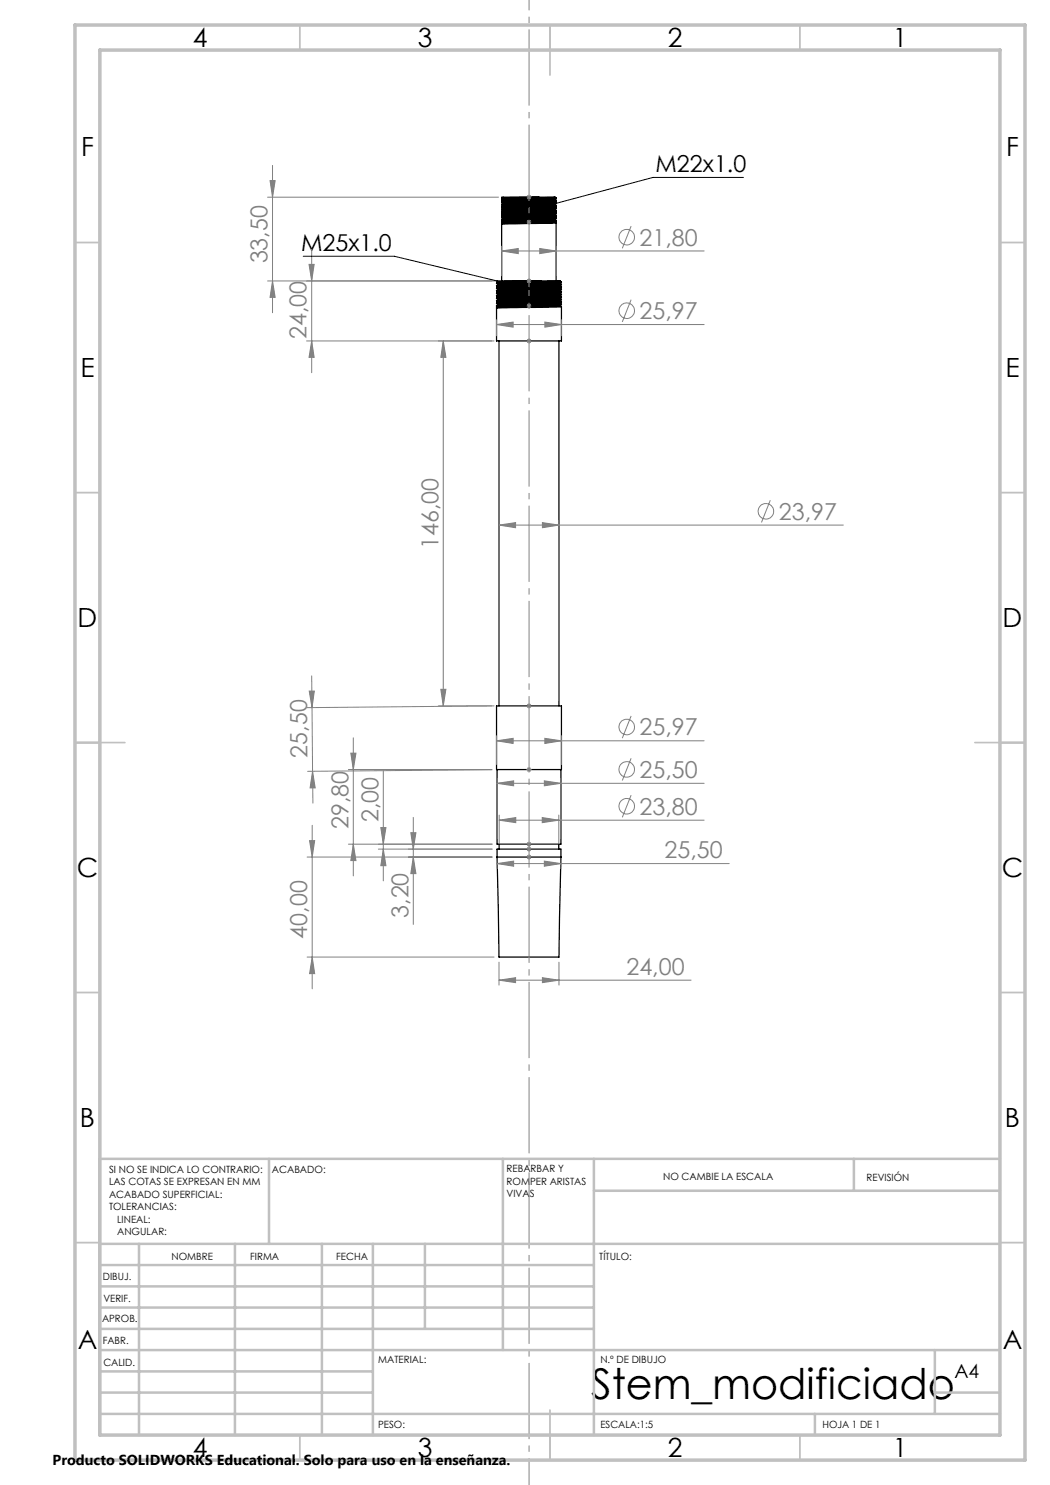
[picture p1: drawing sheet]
<svg xmlns="http://www.w3.org/2000/svg" width="210mm" height="297mm" viewBox="0 0 210 297" stroke-linecap="round" stroke-linejoin="round" font-family="sans-serif">
<g fill="none" stroke="#000" stroke-width=".25">
<path d="M100.3 39.8v.2M100.4 40l.2 .1M100.6 39.7l-.2 .1M100.6 39.6v.1M107.8 39.4l-7.5 .1 .3 .1M107.8 39.4l-7.2 .2M107.8 39.4h3.2M111 40l.2 .1M111 39.5l.2 .1M111 39.8v.2M111 39.8l-10.4 .3M111 39.5l-10.4 .2"/>
<path d="M111 40l-10.4 .2M111 39.4v.1M111.2 39.7l-.2 .1M111.2 39.7l-10.8 .3M111.2 39.6l-10.9 .2M111.2 39.6v.1M99.3 56.7l.3 .1M99.3 57.2l.3 .1M99.3 57.7l.3 .2M99.3 58.2l.3 .1M99.3 58.7l.3 .1M99.3 59.2l.3 .1"/>
<path d="M99.3 59.7l.3 .1M99.3 56.2l.3 .1M99.3 56.2h8.9M99.3 56.2h.1M99.3 56.6v.1M99.3 57.1v.1M99.3 57.6v.1M99.3 58.1v.1M99.3 58.6v.1M99.3 59.1v.1M99.3 59.6v.1M99.6 56.8l-.3 .3"/>
<path d="M99.6 57.3l-.3 .3M99.6 58.3l-.3 .3 13-.3M99.6 58.8l-.3 .3M99.6 59.3l-.3 .3M99.6 59.8l-.3 .3M99.6 56.3l-.3 .3M100.3 40.3v.2M100.3 40.8v.2M100.3 41.3v.1M100.3 41.8v.1M100.3 42.3v.2M100.3 42.8v.2"/>
<path d="M100.3 43.8v.2M100.3 44.3v11.9M100.4 40.5l.2 .1M100.4 41l.2 .1M100.4 41.4l.2 .2M100.4 41.9l.2 .2M100.4 42.5l.2 .1M100.4 43l.2 .1M100.4 43.5l.2 .1M100.4 44l.2 .1M100.6 40.2l-.2 .1M100.6 40.7l-.2 .1"/>
<path d="M100.6 41.2l-.2 .1M100.6 41.7l-.2 .1M100.6 42.2l-.2 .1M100.6 42.7l-.2 .1M100.6 43.2l-.2 .1M100.6 43.7l-.2 .1M100.6 44.2l-.2 .1M100.6 40.1v.1M100.6 40.6v.1M100.6 41.1v.1M100.6 41.6v.1M100.6 42.1v.1"/>
<path d="M100.6 42.6v.1M100.6 43.1v.1M100.6 43.6v.1M100.6 44.1v.1M100.6 44.6v.1M108.2 56.2l-8.6 .1M108.2 56.2h3.8h-.5M111 40.5l.2 .1M111 41l.2 .1M111 41.4l.2 .2M111 41.9l.2 .2M111 42.5l.2 .1"/>
<path d="M111 43l.2 .1M111 43.5l.2 .1M111 44l.2 .1M111 44.4l.2 .2M111 40.3v.2M111 40.8v.2M111 41.3v.1M111 41.8v.1M111 42.3v.2M111 42.8v.2M111 43.3v.2M111 43.8v.2"/>
<path d="M111 44.3v.1M111 40.3l-10.4 .3M111 40.8l-10.4 .3M111 41.3l-10.4 .3M111 41.8l-10.4 .3M111 42.3l-10.4 .3M111 42.8l-10.4 .3M111 43.8l-10.4 .3M111 44.3l-10.4 .3M111 40.5l-10.4 .2M111 41l-10.4 .2M111 41.4l-10.4 .3"/>
<path d="M111 41.9l-10.4 .3M111 42.5l-10.4 .2M111 43l-10.4 .2M111 43.5l-10.4 .2M111 44l-10.4 .2M111 44.4l-10.4 .3M111.2 40.2l-.2 .1M111.2 40.7l-.2 .1M111.2 41.2l-.2 .1M111.2 41.7l-.2 .1M111.2 42.2l-.2 .1M111.2 42.7l-.2 .1"/>
<path d="M111.2 43.2l-.9 .2-9.7 .2M111.2 43.7l-.2 .1M111.2 44.2l-.2 .1M111.2 44.6l-10.8 .2 .2-.1M111.2 44.2l-10.9 .2 .3 .2M111.2 43.7l-10.8 .3M111.2 43.2l-10.8 .3M111.2 42.7l-10.8 .3M111.2 42.2l-10.8 .3M111.2 41.7l-10.8 .2M111.2 41.2l-10.8 .2M111.2 40.7l-10.8 .3"/>
<path d="M111.2 40.2l-10.8 .3M111.2 40.1l-10.9 .2M111.2 40.6l-10.9 .2M111.2 41.1l-10.9 .2M111.2 41.6l-10.9 .2M111.2 42.1l-10.9 .2M111.2 42.6l-10.9 .2M111.2 43.1l-10.1 .2-.8 .1v.1M111.2 43.6l-10.9 .2M111.2 44.1l-10.9 .2M111.2 40.1v.1M111.2 40.6v.1"/>
<path d="M111.2 41.1v.1M111.2 41.6v.1M111.2 42.1v.1M111.2 42.6v.1M111.2 43.1v.1M111.2 43.6v.1M111.2 44.1v.1M111.2 44.6v11.6M112 57.6l-12.4 .2-.3 .3M112 56.6l-12.4 .2M112 57.1l-12.4 .2M112 58.1l-12.4 .2"/>
<path d="M112 58.6l-12.4 .2M112 59.1l-12.4 .2M112 59.6l-12.4 .2M112 56.2l-12.4 .2M112 56.7l.3 .2M112 57.2l.3 .2M112 57.7l.3 .2M112 58.2l.3 .1M112 58.7l.3 .2M112 59.2l.3 .2M112 59.7l.3 .2M112 56.2l.3 .2"/>
<path d="M112 56.7l-12.4 .3M112 57.2l-12.4 .3M112 57.7l-12.4 .3M112 58.2l-12.4 .3M112 58.7l-12.4 .2M112 59.2l-12.4 .2M112 59.7l-12.4 .3M112.3 56.9l-.3 .3M112.3 57.4l-.3 .3M112.3 57.9l-.3 .3M112.3 58.4l-.3 .3M112.3 58.9l-.3 .3"/>
<path d="M112.3 59.4l-.3 .3M112.3 59.9l-.3 .3M112.3 56.4l-.3 .3M112.3 56.4l-13 .3M112.3 56.9l-13 .3M112.3 57.4l-13 .3M112.3 57.9l-13 .3M112.3 58.4l-13 .3M112.3 58.9l-13 .3M112.3 59.4l-13 .3M112.3 59.9l-13 .3M112.3 59.9l-13 .2"/>
<path d="M112.3 59.4l-13 .2M112.3 58.9l-13 .2M112.3 57.9l-13 .2M112.3 57.4l-13 .2M112.3 56.9l-13 .2M112.3 56.4l-13 .2M112.3 56.4h.1M112.3 56.9h.1M112.3 57.4h.1M112.3 57.9h.1M112.3 58.3v.1M112.3 58.9h.1"/>
<path d="M112.3 59.4h.1M112.3 59.9h.1M99.3 60.2l.3 .1M99.3 60.7l.3 .2M99.3 61.1v7.1h13v-6.9M99.3 60.1v.1M99.3 60.6v.1M99.6 60.3l-.3 .3M99.6 60.9l-.3 .2M99.6 61.3l-.3 .3 13-.3M99.8 68.2v73M111.8 68.2v73"/>
<path d="M112 60.1l-12.4 .2M112 60.6l-12.4 .3M112 61.1l-12.4 .2M112 60.2l.3 .2M112 60.7l.3 .2M112 61.2l.3 .1M112 60.2l-12.4 .3M112 60.7l-12.4 .3M112 61.2l-12.4 .3M112.3 60.4l-.3 .3M112.3 60.9l-.3 .3M112.3 60.4l-13 .3"/>
<path d="M112.3 60.9l-13 .3 .3 .1M112.3 60.9l-13 .2M112.3 60.4l-13 .2M112.3 60.4h.1M112.3 60.9h.1M99.3 141.2h13v12.7h-13zM99.4 153.9v14.9h12.8v-14.9M99.4 171.4l.4 20h12l.4-20M99.4 171.4h12.8M99.4 171.4v-1.6h12.8v1.6M99.8 168.8v1M111.8 168.8v1"/>
</g>
<g fill="none" stroke="#808080" stroke-width=".2">
<path d="M53.5 39.4h46.2M54 36.1h1l-.5 3.3zM54.5 33.1v29.4M105.3 39.4h1M105.4 39.1l.8 .7M105.8 38.9v1M106.2 39.1l-.8 .7M53.5 56.2h45.8M54.5 56.2l.5 3.3h-1zM61.8 52.9h1l-.5 3.3zM62.3 49.8v24.7M100.3 50.2l3.3-.5v1z"/>
<path d="M100.3 49.2v6M100.3 50.2h40.5M105.3 44.4h1M105.3 56.2h1M105.4 44.1l.8 .7M105.4 55.8l.8 .7M105.8 43.9v1M105.8 55.7v1M106.2 44.1l-.8 .7M106.2 55.8l-.8 .7M107.9 49.7l3.3 .5-3.3 .5zM111.2 49.2v6"/>
<path d="M126.2 59.9l-1.7 4.5M126.2 45.2l-1.7 4.5M61.3 68.2h37.5M62.3 68.2l.5 3.3h-1zM88.7 68.2l.5 3.3h-1zM88.7 68.2v73M99.3 64.9l3.3-.5v1zM99.3 63.9v3.3M99.3 64.9h41.5M105.3 61.2h1M105.3 68.2h1M105.4 60.8l.8 .7"/>
<path d="M105.4 67.8l.8 .7M105.8 60.7v1M105.8 67.7v1M106.2 60.8l-.8 .7M106.2 67.8l-.8 .7M109 64.4l3.3 .5-3.3 .5zM112.3 63.9v3.3M99.8 105l3.3-.5v1zM99.8 104v36.2M99.8 105h68.9M108.5 104.5l3.3 .5-3.3 .5zM111.8 104v36.2"/>
<path d="M154.1 100l-1.8 4.5M61.8 138.2h1.1l-.5 3.3zM62.3 135.2l.1 6.3M88.2 137.9h1l-.5 3.3zM62.4 141.5l.1 12.8M62.5 154.3l.5 3.3h-1zM62.5 154.3l.1 6.3M69.7 153.9h28.6M70.2 150.6h1l-.5 3.3zM70.7 147.6v27.6M76.7 154.2v22M87.7 141.2h11.1"/>
<path d="M98.3 141.2l-36.9 .3M98.4 153.9l-36.9 .4M99.3 148.2l3.3-.5v1zM99.3 147.2v5.7M99.3 148.2h41.5M99.4 156.7l3.3-.5v1zM99.4 155.7v12.1M99.4 156.7h41.4M105.3 141.2h1M105.3 153.9h1M105.4 140.8l.8 .7M105.4 153.6l.8 .7"/>
<path d="M105.8 140.7v1M105.8 153.4v1M106.2 140.8l-.8 .7M106.2 153.6l-.8 .7M108.9 156.2l3.3 .5-3.3 .5zM109 147.7l3.3 .5-3.3 .5zM112.2 155.7v12.1M112.3 147.2v5.7M126.2 143.2l-1.7 4.4M126.2 159l-1.7 4.5M126.2 151.7l-1.7 4.4M61.4 171.4h37"/>
<path d="M61.9 168.1h1l-.5 3.3zM62.4 165.1v32.7M69.7 168.8h28.7M70.7 168.8l.5 3.3h-1zM75.7 169.8h22.7M76.2 165.5h1l-.5 3.3zM76.7 169.8l.5 3.3h-1zM82.2 166.5h1l-.5 3.3zM82.7 171.4l.5 3.3h-1zM82.7 163.5v21.4M99.4 172.7l3.3-.5v1zM99.4 172.4v1.3"/>
<path d="M99.4 172.7h46.4M99.8 164l3.4-.5v1zM99.8 163v5.8M99.8 164h41M105.3 169.8h1M105.3 171.4h1M105.3 168.8h1M105.4 169.5l.8 .7M105.4 171.1l.8 .7M105.4 168.5l.8 .7M105.8 168.3v2M105.8 170.9v1"/>
<path d="M106.2 169.5l-.8 .7M106.2 171.1l-.8 .7M106.2 168.5l-.8 .7M108.4 163.5l3.4 .5-3.4 .5zM108.9 172.2l3.3 .5-3.3 .5zM111.8 163v5.8M112.2 172.4v1.3M61.4 191.4h37.4M62.4 191.4l.5 3.3h-1zM99.8 196l3.3-.5v1zM99.8 192.4v4.6M99.8 196h38.4"/>
<path d="M108.5 195.5l3.3 .5-3.3 .5zM111.8 192.4v4.6"/>
<circle cx="125.3" cy="47.4" r="1.55"/>
<circle cx="125.3" cy="62.2" r="1.55"/>
<circle cx="153.2" cy="102.3" r="1.55"/>
<circle cx="125.3" cy="153.9" r="1.56"/>
<circle cx="125.3" cy="145.4" r="1.55"/>
<circle cx="125.3" cy="161.3" r="1.55"/>
</g>
<path d="M148.7 35.5h-18.1l-23.6 6.3M60.6 51.3h18.3l28.7 6.9M104.5 56.9l3.1 1.3-3.3-.3zM107 41.8l3.1-1.3 .2 .9z" fill="none" stroke="#000" stroke-width=".2"/>
<path d="M105.8 297.1v-297.1" fill="none" stroke="#808080" stroke-width=".2" stroke-dasharray="15.2 1.3 1.3 1.3" stroke-dashoffset="3.1" stroke-linecap="butt"/>
<g fill="none" stroke="#c0c0c0" stroke-width=".35">
<path d="M60 5v5M110 5v10M160 5v5M15 48.5h5M200 48.5h5M15 98.5h5M200 98.5h5M15 148.5h10M195 148.5h10M15 198.5h5M200 198.5h5M15 248.5h5"/>
<path d="M200 248.5h5M60 287v5M110 282v10M160 287v5"/>
</g>
<g fill="none" stroke="#c0c0c0" stroke-width=".5">
<path d="M53.8 231.8v17M100.6 231.8v38.2M118.8 231.8v55.2M118.8 238.2h81.2M170.8 231.8v6.4M200 231.8h-180v55.2M20 248.8h180M20 257.3h98.8M20 253h98.8M27.8 248.8v38.2M47 248.8v38.2M64.4 248.8v38.2"/>
<path d="M74.6 248.8v38.2M85 248.8v17M20 265.8h98.8M20 261.5h98.8M20 278.5h54.6M20 274.3h54.6M20 270h180M187 278.5h13M187 270v12.8M20 282.8h180M163 282.8v4.2"/>
</g>
<path d="M15 5h190v287h-190zM20 10h180v277h-180z" fill="none" stroke="#c0c0c0" stroke-width=".7"/>
<g fill="#808080">
<path d="M99.3 64.9l3.3-.5v1zM109 64.4l3.3 .5-3.3 .5zM99.3 148.2l3.3-.5v1zM109 147.7l3.3 .5-3.3 .5zM99.8 105l3.3-.5v1zM108.5 104.5l3.3 .5-3.3 .5zM100.3 50.2l3.3-.5v1zM107.9 49.7l3.3 .5-3.3 .5zM99.8 164l3.4-.5v1zM108.4 163.5l3.4 .5-3.4 .5zM99.4 156.7l3.3-.5v1zM108.9 156.2l3.3 .5-3.3 .5z"/>
<path d="M82.7 171.4l.5 3.3h-1zM82.2 166.5h1l-.5 3.3zM70.7 168.8l.5 3.3h-1zM70.2 150.6h1l-.5 3.3zM62.4 191.4l.5 3.3h-1zM61.9 168.1h1l-.5 3.3zM62.3 68.2l.5 3.3h-1zM61.8 52.9h1l-.5 3.3z"/>
<path d="M88.7 68.2l.5 3.3h-1zM88.2 137.9h1l-.5 3.3zM76.2 165.5h1l-.5 3.3zM76.7 169.8l.5 3.3h-1zM54 36.1h1l-.5 3.3zM54.5 56.2l.5 3.3h-1z"/>
<path d="M62.5 154.3l.5 3.3h-1zM61.8 138.2h1.1l-.5 3.3z"/>
<path d="M99.8 196l3.3-.5v1zM108.5 195.5l3.3 .5-3.3 .5z"/>
<path d="M99.4 172.7l3.3-.5v1zM108.9 172.2l3.3 .5-3.3 .5z"/>
</g>
<path d="M107 41.8l3.1-1.3 .2 .9zM104.5 56.9l3.1 1.3-3.3-.3z" fill="#000"/>
<text font-size="8.5" x="118.2" y="279.7">Stem_modificiado</text>
<g font-size="5.3">
<text x="38.5" y="9.5">4</text>
<text x="83.5" y="9.5">3</text>
<text x="133.5" y="9.5">2</text>
<text x="178.5" y="9.5">1</text>
<text x="16.2" y="31.2">F</text>
<text x="201.2" y="31.2">F</text>
<text x="16.1" y="75.5">E</text>
<text x="201.1" y="75.5">E</text>
<text x="15.5" y="125.5">D</text>
<text x="200.5" y="125.5">D</text>
<text x="15.4" y="175.5">C</text>
<text x="200.4" y="175.5">C</text>
<text x="16" y="225.5">B</text>
<text x="201" y="225.5">B</text>
<text x="15.5" y="269.7">A</text>
<text x="200.5" y="269.7">A</text>
<text x="38.5" y="291.5">4</text>
<text x="83.5" y="291.5">3</text>
<text x="133.5" y="291.5">2</text>
<text x="178.5" y="291.5">1</text>
</g>
<g font-size="4.7">
<text x="131.1" y="34.5">M22x1.0</text>
<text x="60.2" y="50.2">M25x1.0</text>
</g>
<g font-size="4.7" fill="#808080">
<text x="53.5" y="52.7" transform="rotate(-90 53.5 52.7)">33,50</text>
<text x="127.9" y="49.1">21,80</text>
<text x="127.9" y="63.8">25,97</text>
<text x="61.3" y="67.9" transform="rotate(-90 61.3 67.9)">24,00</text>
<text x="155.8" y="104">23,97</text>
<text x="87.7" y="109.8" transform="rotate(-90 87.7 109.8)">146,00</text>
<text x="127.9" y="147.1">25,97</text>
<text x="61.5" y="151.5" transform="rotate(-91 61.5 151.5)">25,50</text>
<text x="127.9" y="155.6">25,50</text>
<text x="69.7" y="165.8" transform="rotate(-90 69.7 165.8)">29,80</text>
<text x="75.7" y="164.5" transform="rotate(-90 75.7 164.5)">2,00</text>
<text x="127.9" y="162.9">23,80</text>
<text x="132.9" y="171.7">25,50</text>
<text x="81.7" y="183.6" transform="rotate(-90 81.7 183.6)">3,20</text>
<text x="61.4" y="187.7" transform="rotate(-90 61.4 187.7)">40,00</text>
<text x="125.3" y="195">24,00</text>
</g>
<text font-size="3.9" x="190.9" y="275.5">A4</text>
<text font-size="2.9" x="10.5" y="292.9">Producto SOLIDWORKS Educational. Solo para uso en la enseñanza.</text>
<g font-size="2">
<text x="21.8" y="234.6">SI NO SE INDICA LO CONTRARIO:</text>
<text x="21.8" y="237.1">LAS COTAS SE EXPRESAN EN MM</text>
<text x="21.8" y="239.6">ACABADO SUPERFICIAL:</text>
<text x="54.4" y="234.6">ACABADO:</text>
<text x="101.3" y="234.5">REBARBAR Y</text>
<text x="101.3" y="237">ROMPER ARISTAS</text>
<text x="101.3" y="239.5">VIVAS</text>
<text x="132.6" y="236">NO CAMBIE LA ESCALA</text>
<text x="173.3" y="236.2">REVISIÓN</text>
<text x="21.8" y="242.1">TOLERANCIAS:</text>
<text x="23.4" y="244.6">LINEAL:</text>
<text x="23.4" y="247.1">ANGULAR:</text>
<text x="34.3" y="252">NOMBRE</text>
<text x="50" y="251.9">FIRMA</text>
<text x="67.2" y="251.9">FECHA</text>
<text x="119.9" y="251.9">TÍTULO:</text>
<text x="20.6" y="256.1">DIBUJ.</text>
<text x="20.7" y="260.3">VERIF.</text>
<text x="20.4" y="264.4">APROB.</text>
<text x="20.5" y="268.8">FABR.</text>
<text x="20.7" y="273.1">CALID.</text>
<text x="75.6" y="272.5">MATERIAL:</text>
<text x="120.1" y="272.5">N.º DE DIBUJO</text>
<text x="75.6" y="285.5">PESO:</text>
<text x="120.1" y="285.6">ESCALA:1:5</text>
<text x="164.5" y="285.6">HOJA 1 DE 1</text>
</g>
</svg>
